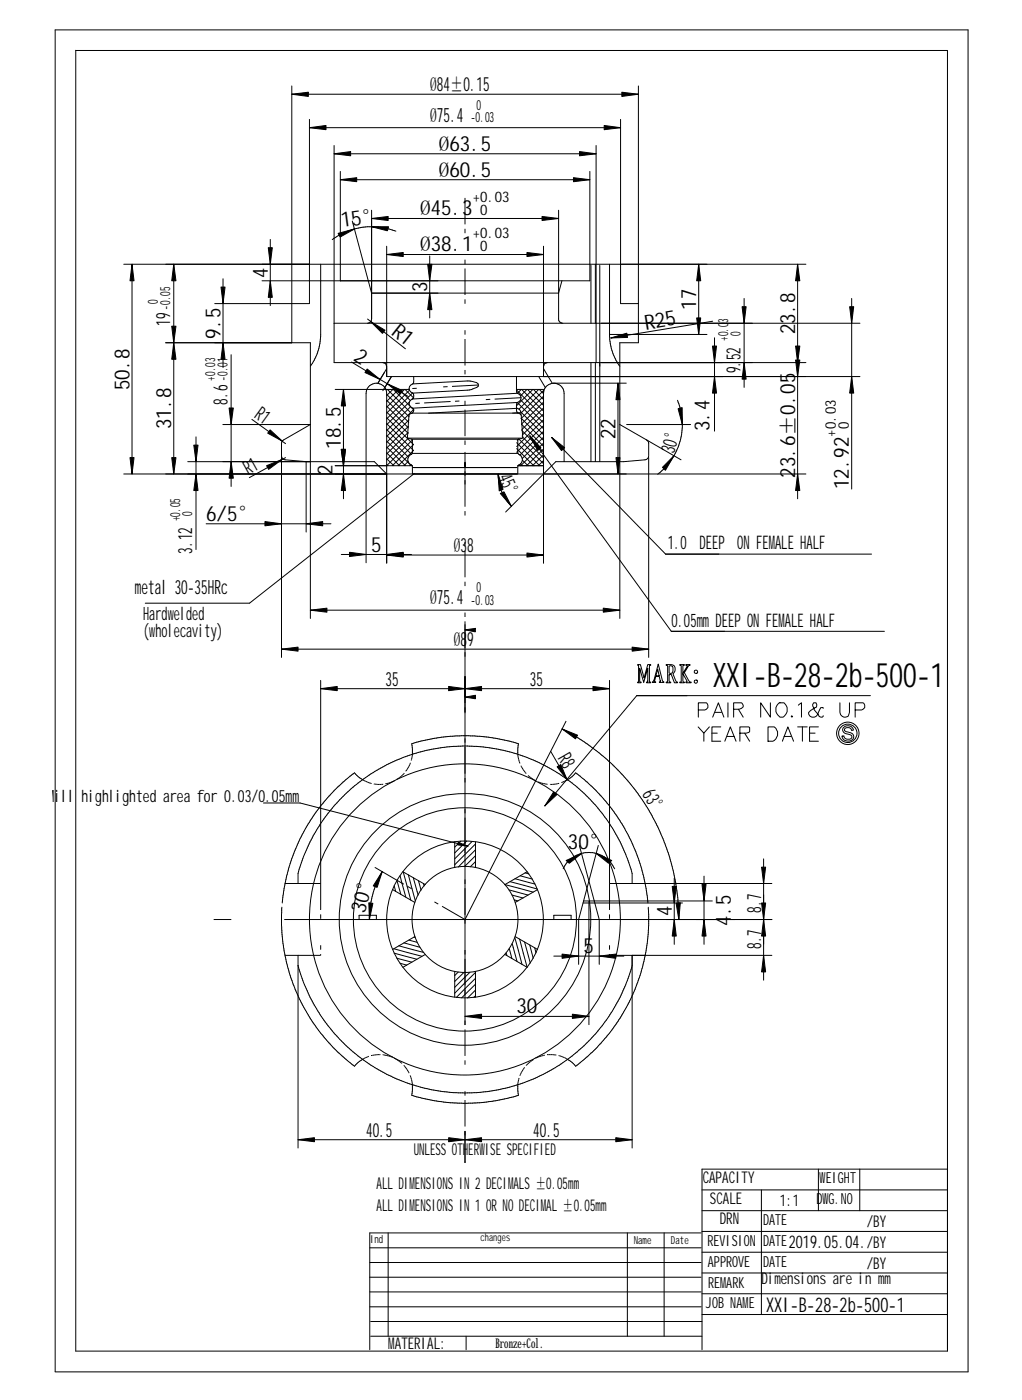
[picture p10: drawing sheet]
<svg xmlns="http://www.w3.org/2000/svg" width="235mm" height="322mm" viewBox="0 0 235 322" stroke-linecap="round" stroke-linejoin="round" font-family="sans-serif">
<g fill="none" stroke="#000" stroke-width=".23">
<path d="M12.7 6.9h210.2v309.1l-210.2-.1zM17.4 11.6v299.6h200.7v-299.6h-200.7M67.2 19.8v59.1M147 19.8v59.1h-4.3v63.5M67.2 21.7h79.8M71.2 27.5v42.4h-21.8M71.2 29.4h71.7M76.9 33.5v50h108.6M76.9 35.4h60.3M78.4 39.5v25.2M135.8 39.5v25.2h-75.5M137.2 33.5v50"/>
<path d="M142.9 27.5v42.4h4.1M62.2 55.1v15.3M78.4 41.4h57.4M81.1 50.9l4.5 16.6h43l.8-2.8M85.6 48.4v25.1a.94 .94 0 0 1-1 1M85.6 50.3h43M89 56.7v30h109M89 58.6h36.1M91.1 53.2l-1.6-.5-2.4-.4-3.7 .1-3.3 .8-2.2 1.1-1.4 .9M98.9 59v14.2M125.1 56.7v30M128.6 48.4v25.1a.94 .94 0 0 0 .9 1"/>
<path d="M28.5 60.9h157M30.4 60.9v48.3M38.1 78.9h33.4v63.5M40 60.9v48.3M51.4 64.2v20.5M73.8 60.9v16.9a12 12 0 0 1-2.3 6.6M76.9 74.5h121.1M84.6 73.5l8.7 6.8M136.1 61.1v13.4M137.1 60.9v13.6M138.1 61.1v45.2M140.3 60.9v16.6a12.9 12.9 0 0 0 2.4 6.9"/>
<path d="M140.3 77h22.5M160.9 60.9v16.1M164.1 74l-23.5 3.8M164.5 77.8v21.5M171.3 68.7v20.5M183.6 60.9v54M196.1 68.7v43.9M51.3 97.8h20.2l-6.2 3.5-.4 .5-.1 .4v49.2M53.2 81.7v30.3M58 96.6l7.7 5.6M77.2 89.7h17M79.1 89.7v25.2"/>
<path d="M80.9 83.4l13.1 7.9M88.1 83.5a.87 .87 0 0 1 .9 .9M88.6 89.3l1.5-2.6-2 3.3M89 96.2l6.2 6.2-4.9 4.9M89 94.9l5 4.9M89 93.5l5 5M89 92.2l5.1 5.1M89 90.8l5.2 5.2M89 97.6l6.2 6.1-3.5 3.6M89 98.9l5.8 5.8M89 84.9l-2 3.4M89.1 89.7l-.1 .1"/>
<path d="M89.2 89.7l5.5 5.5M90.5 89.7l-1.5 1.4M90.6 89.7l3.8 3.8M91.8 89.7l-2.8 2.7M91.9 89.7l2.5 2.5M93.1 89.7l-4.1 4.1M93.3 89.7l1.9 1.9-.3 .3M94 99.6l-5 4.9M94.1 98.2l-5.1 5M94.1 96.7l-5.1 5.2M94.3 89.9l.2 .3a1.01 1.01 0 0 1 .8 1 1.01 1.01 0 0 1-.8 1 .98 .98 0 0 0 0 1.5M94.3 92.6l-5.3 5.2"/>
<path d="M94.3 89.9l-5.3 5.3M94.5 93.7a.81 .81 0 0 1 .8 .8 .81 .81 0 0 1-.8 .8l-.4 .4-.3 5 .2 .3 .9 .2v3.2M94.5 93.7l-5.5 5.5M94.7 93.8l.5 .6M94.9 95.2h24.4M95 88.4l13-.7 1.7 .4 .5 .6-.1 .3-.3 .2-1.7 .6-13.1 .7M95 90.5l-6 6M95.2 86.7v1.6a1.3 1.3 0 0 0-.9 1.6M95.2 94.3l-6.2 6.2M118.9 89.7h6.2v40M118.9 86.7l.1 3.8a1.21 1.21 0 0 1 1 1.1 1.21 1.21 0 0 1-1 1.2 2.34 2.34 0 0 0 .2 2.3l.7 .3 .1 .3 .4 5-.3 .3-.8 .2v3.2M118.9 93.8l.2 .3"/>
<path d="M118.9 89.8l6.2 6.2M119.1 92.7l6 6M119.2 92.7l-24.2 1.3M119.8 92.1l5.3 5.3M119.9 94.9l5.2 5.2M120 95.1a1.09 1.09 0 0 0-1.1-1l-20.2 1.1M120 96.3l5.1 5.1M120 95.1l-.1 .3M120 89.7l-.9 .9-24.1 1.3M120.1 89.7l5 5M120.1 99.1l5 5M121.3 89.7l-1.5 1.5"/>
<path d="M121.5 89.7l3.6 3.7M122.7 89.7l-3.8 3.8M122.8 89.7l2.3 2.3M124 89.7l-4.5 4.5M124 86.7l1.6 2.6M124.2 89.7l.9 1M125.1 92.6l-5 5.1 5 5.1M125.1 89.9l-5.1 5.2M125.1 91.3l-5.1 5.1M125.1 94l-5 5M125.1 95.3l-4.9 4.9M125.1 96.7l-6.1 6.2"/>
<path d="M125.1 98l-6.1 6.2M125.1 99.3l-5.4 5.5M125.1 84.9l2.1 3.4M125.1 90.6a2.37 2.37 0 0 1 2.4-2.3 2.37 2.37 0 0 1 2.4 2.3v15.7M126.1 83.5a.87 .87 0 0 0-1 .9M127.4 88.3h16.8M136.1 83.5v22.8M137.1 83.5v22.8M142.3 88.3v20.9M142.7 97.8l14.1 8.1M144.3 97.8h14.7M156 92.2l.4 1.2a14.6 14.6 0 0 1 .4 7.5l-1.1 3.1a15.1 15.1 0 0 1-4.3 5.2"/>
<path d="M28.5 109.2h157M43.2 106.3h43l2.8 2.9M45.1 100.6v26M64.8 105a.95 .95 0 0 0 .9 .9l4.8 .4v16.2M65.7 105.4l-8.3 4.6M77.2 107.3h17.7M89 100.3l5.1 5M89 101.6l5.7 5.7M89 102.9l4.3 4.4M89 104.3l3 3M89 105.6l1.7 1.7M89 107l.3 .3"/>
<path d="M94 106.3l-1 1M94 100.9l-5 5M94.1 100.9h26M94.7 107l-.3 .3M94.9 107.3l.1 1.9M94.9 101.2h24.4l-.2 .2M94.9 104.4h24.4M94.9 104.4l-.2 .2a1.39 1.39 0 0 0-.8 1.4 1.39 1.39 0 0 0 1 1.3M95 101.3l-6 6M95.2 107.7h23.8h-23.8M95.4 109l-38 29.9h-24M107.1 106.5v1v-1"/>
<path d="M107.1 104.2v7.3M114.7 109.2a10.6 10.6 0 0 0 3 7.4M119 102l5.2 5.3M119 103.3l3.9 4M119.3 107.3l-.1 1.9M119.3 107.3h5.8M119.3 104.4l.1 .2a1.33 1.33 0 0 1 .9 1M119.4 101.1l5.7 5.7M119.8 106.8l.4 .5M120.2 100.6l4.9 4.9M120.2 105.9l1.4 1.4M120.3 105.6a1.62 1.62 0 0 1-1 1.7"/>
<path d="M122 100.4l32.6 45h49M125.1 100.7l-4.9 4.9M125.1 102.1l-5.2 5.2M125.1 103.4l-3.9 3.9M125.1 104.8l-2.5 2.5M125.1 106.1l-1.1 1.2M127 100.7l26.2 26.9h47.5M148.9 101.3l.4 .5 .1 3.1M149.4 105a.95 .95 0 0 1-.9 .9l-4.9 .4h-15.6l-11.6 11.6M149.4 105.4v46M47.5 120.6h28.7M78.6 127.7h16.1"/>
<path d="M84.3 129.6v-39a2.37 2.37 0 0 1 2.4-2.3 2.37 2.37 0 0 1 2.3 2.3v39.1M89 127.8h36.1M64.8 149.5h84.6M71.5 140.5h71.2M73.8 158.6h66.5M73.8 156.7v46.8M107.1 143.9v92.1M140.3 156.7v46.8M146.8 153.1h.6l.9 3.1 .8-3.1h.7l-.3 .3v3.6l.3 .1v.2h-1v-.2l.3-.1v-3.1l-.9 3.3-.9-3.3v3.1l.3 .1v.2h-.8l.2-.3v-3.7l-.2-.1zM151.4 154.1l.4 1.5h-.8zM151.6 152.9l.9 3.8 .4 .3v.2h-1.1a.82 .82 0 0 0 0-1.2v-.2h-.8l-.3 1 .3 .4h-.8l.4-.7zM153.4 153.1a2.25 2.25 0 0 1 1.8 .3 1.32 1.32 0 0 1-.3 1.8l.8 1.8 .3 .1v.2h-.7l-.7-2-.5 .1v1.4l.3 .5h-1l.3-.4v-3.5z"/>
<path d="M154.1 153.4a.54 .54 0 0 1 .8 .4l-.1 1.1-.3 .2h-.4zM156.5 153.1h1.1v.1l-.4 .2v1.7l1-1.7-.3-.2v-.1h1l-1.3 1.8 1.1 2.1 .4 .1v.2h-1.2l.3-.5-1-1.6v1.6l.4 .5h-1.1v-.2l.3-.1v-3.6l-.3-.2zM83.5 179.6l-1-.7-.9-.9a41.6 41.6 0 0 0-7.8 7.6l-2.8 4.2-2.5 4.8a43.4 43.4 0 0 0-3.5 13.4M95 173.7l-.2-2.4a43.9 43.9 0 0 1 11.5-1.9h1.6a43.9 43.9 0 0 1 11.5 1.9l-.2 2.4M126.8 173l3.8 6.6M129.4 167.9l4.8 2.7 4.7 3.6 4.6 4.4 3.7 4.6a49.8 49.8 0 0 1 7.8 17.2l.3 1.7a51.9 51.9 0 0 1 1 9.7M130.7 179.6l1-.7 .8-.9a44.6 44.6 0 0 1 7.8 7.6l1.3 1.7a42.1 42.1 0 0 1 7.6 20.7M160.7 167.4l1.4 1.5 1.2-1.5M160.8 163.5h1.5a.96 .96 0 0 0 .5-1.5l-.2-.1h-1.8v3.3M162.1 168.9v1.8M163.9 168.9h1.2M164.1 165.2l1.3-3.3 1.3 3.3"/>
<path d="M164.7 164.1h1.4M165.9 167.4h-2v3.3h2M166.9 170.7l1.2-3.3 1.4 3.3M167.4 169.6h1.7M167.6 161.9v3.3M168.9 163.4h1.3a1 1 0 0 0 .9-1l-.4-.5h-1.8v3.3M170 163.4l1.1 1.8M170.3 168.9h1.5l.6-.2 .2-.2v-.9l-.2-.2h-2.1v3.3M171.4 168.9l1.2 1.8M176.8 167.4h1.1a1.26 1.26 0 0 1 1.1 1.1 2.19 2.19 0 0 1-1.1 2.2h-1.1zM177.4 161.9v3.3l-2.3-3.3v3.3M179.4 161.9h1.1a2 2 0 0 1-.2 3.3 1.49 1.49 0 0 1-1.7-1.3 2.04 2.04 0 0 1 .8-2z"/>
<path d="M180.1 170.7l1.3-3.3 1.3 3.3M180.5 169.6h1.7M182.3 164.8l-.1 .2 .1 .2 .2-.2M183.6 167.4h2.2M183.8 162.4l.7-.5v3.3M184.7 167.4v3.3M186.4 168.9h1.3M188.4 167.4h-2v3.3h2M189.5 163.1v-.1h-.5l-.6 1.1a1.12 1.12 0 0 1-1.1 1.1 1.12 1.12 0 0 1-1.1-1.1l1.5-1.1h.2l.1-.4-.1-.7h-.6l-.2 .3a4.1 4.1 0 0 0 1.9 3h.3l.2-.4M193.4 161.9v2.2a1.1 1.1 0 0 0 1.1 1.1 1.1 1.1 0 0 0 1.1-1.1v-2.2M194.1 167.6a1.33 1.33 0 0 1 1.4-.4 1.33 1.33 0 0 1 1 1h-.5a.82 .82 0 0 0-.8-.6 .82 .82 0 0 0-.8 .7l.2 .1a1.99 1.99 0 0 1 2 1.1 1.34 1.34 0 0 1-1.4 1.2 1.34 1.34 0 0 1-1.3-1.2h.4l.1 .2a1.08 1.08 0 0 0 1.6 .3 .71 .71 0 0 0-.1-.8 .71 .71 0 0 0-.7-.1 1.02 1.02 0 0 1-1.1-1.5zM196.9 163.5h1.5a.96 .96 0 0 0 .5-1.5l-.2-.1h-1.8v3.3"/>
<path d="M200.4 160.2h-53.8l-21.2 25.4M60.7 184.9h8.4l38.6 10M86.4 199.8l5 3M104.7 193.9v5.9M106.1 193.7l-1.4 1.4M107.4 193.7l-2.7 2.8M108.7 193.8l-4 4M109.5 193.9v5.9M109.5 194.4l-4.8 4.8M109.5 195.7l-4 4M109.5 197.1l-2.5 2.4M109.5 198.4l-1.2 1.2"/>
<path d="M109.5 199.8h-.1M133.4 194.7l4.6 17.1v10.3M137.8 194.7l-3.4 12.8M175.8 197.8v27.9M64.9 208.9l-.1 4.2 .4 4.6a43.4 43.4 0 0 0 2.7 10.1l1.8 3.8 2.4 4 1.7 2.3 2.8 3.2 2.1 2 2.9 2.5 .9-.9 1-.7M65.6 203.5h3a10.4 10.4 0 0 1 1-5.3 39.4 39.4 0 0 1 8.6-14l3.5-3.2 3.7-2.8a39 39 0 0 1 14.5-5.7l2-.3a39.5 39.5 0 0 1 10.4 0 38 38 0 0 1 8.1 1.9l4.7 2 3.6 2.1 2.6 1.8a39.1 39.1 0 0 1 5.7 5.3 39.7 39.7 0 0 1 8.5 15.9v2.3h32.2M82.7 211.8v-1h4v1M88 200.7a21.8 21.8 0 0 0-3 11.1M90.4 204.9l5.1 2.9M90.7 218.5l6.5 1.7M90.8 204l.3 1.3M90.8 219.5l5.2 1.4"/>
<path d="M91.4 202.8l.9 3.2M91.8 217.8l5.7 1.6M92.1 201.7l1.3 4.9M92.8 200.8l5.1 2.9M92.8 200.8l1.8 6.5M93 217.2l3.7 1M94 201.5l1.6 6M94.1 216.5l2 .5M95.2 202.2l1.1 3.9M95.3 215.8l.3 .1M95.5 215.7l-5.1 3M96.4 202.8l.5 2.2"/>
<path d="M97.5 203.5l.2 .5M97.9 219.8l-5.1 3M116.5 219.5l.2 .6M117.2 205l4.4 1.1M117.3 218.5l.6 2.3M117.4 203.1l6.3 1.7M117.9 206.1l2.5 .7M117.9 217.4l1.1 4M118.4 207.2l.9 .3M118.5 216l1.7 6.1M118.6 202.4l4.6 1.2M118.6 215.7l5.2 3"/>
<path d="M119.6 216.3l1.8 6.5-5.2-3M119.8 201.7l2.8 .8M120.8 216.9l1.3 4.9M120.9 201l.9 .3M121.4 200.8l-5.2 2.9 6.6 1.8M122 217.6l.8 3.1M123.1 218.3l.3 1.1M123.8 204.9l-5.2 2.9M127.5 211.8v-1h4v1M129.7 200.1a6.5 6.5 0 0 1 5.9-3.8 6.5 6.5 0 0 1 5.9 3.8M134.2 208h22.9M134.4 207.5h29.6"/>
<path d="M134.4 207.5l-1.2 4.3v10.3M135.6 211.8v24.2M149.3 208.9l.1 4.2-.4 4.2a45 45 0 0 1-2.8 10.5l-1.2 2.7a44 44 0 0 1-7.4 10.6l-2.1 2-3 2.5-.8-.9-1-.7M153.3 211.8h24.4M155.2 202.3v15.2M162.1 201.8v15.7M65.6 220h3v44.4M68.6 222.4a41 41 0 0 0 5.1 11.3l2.2 2.9a35.1 35.1 0 0 0 5.4 5.7l4.1 3a40.5 40.5 0 0 0 14.5 5.8 39.9 39.9 0 0 0 19-1.2l4.8-1.8a43.4 43.4 0 0 0 7.2-4.2l2-1.6 3-2.9a40.3 40.3 0 0 0 9.6-17M91.4 220.7l3.4 .9M92.1 221.9l1.5 .4M104.7 223.8v5.9M105.5 223.9l-.8 .8"/>
<path d="M106.8 224l-2.1 2M107.1 234.1h28.5M108.2 224l-3.5 3.4M109.5 223.8v5.9M109.5 224l-4.8 4.8M109.5 225.3l-4.4 4.4M109.5 226.7l-3.2 3.1M109.5 228l-1.8 1.9M109.5 229.3l-.4 .4M127.5 220.2h16.1M177.7 220h-32.2v44.4M95 249.8l-.2 2.5a41.5 41.5 0 0 0 24.6 0l-.2-2.5"/>
<path d="M68.6 262.5h76.9M107.1 260.6v7.1M161.6 274.1h56.5M161.6 278.8h56.5M175.3 274.1v28.7M188.4 269.3v9.5M198 269.3v9.5M218.1 269.3h-56.5v41.5M85.1 297.5h76.3M85.1 294.2h76.3M85.1 290.8h76.3M85.1 287.4h76.3"/>
<path d="M89.4 284v23.7M144.4 284v23.7M152.9 284v23.7M161.4 284h-76.3v26.8M161.6 283.6h56.5M161.6 288.4h56.5M161.6 293.2h56.5M161.6 298h56.5M85.1 301h76.3M85.3 307.7h76.3M85.3 304.4h76.3M107.3 307.7v3.1"/>
<path d="M161.6 302.8h56.5"/>
<circle cx="160.2" cy="154.7" r=".4"/>
<circle cx="160.2" cy="157" r=".37"/>
<circle cx="195.2" cy="168.9" r="2.12"/>
<circle cx="195.2" cy="168.9" r="2.58"/>
<circle cx="107" cy="211.8" r="35.8"/>
<circle cx="107" cy="211.8" r="25.7"/>
<circle cx="107" cy="211.8" r="18.1"/>
<circle cx="107" cy="211.8" r="12.2"/>
<circle cx="107" cy="211.8" r="29"/>
</g>
<g fill="#000" stroke="#000" stroke-width=".23">
<path d="M67.2 21.7l3.8-.5v1z" fill-rule="evenodd"/>
<path d="M71.2 29.4l3.9-.5v1z" fill-rule="evenodd"/>
<path d="M76.9 35.4l3.8-.5v1z" fill-rule="evenodd"/>
<path d="M133.4 34.9l3.8 .5-3.8 .5z" fill-rule="evenodd"/>
<path d="M139.1 28.9l3.8 .5-3.8 .5z" fill-rule="evenodd"/>
<path d="M143.2 21.2l3.8 .5-3.8 .5z" fill-rule="evenodd"/>
<path d="M61.8 57.1h.9l-.5 3.8z" fill-rule="evenodd"/>
<path d="M77.9 53.7l3.7-1-3.3 1.9z" fill-rule="evenodd"/>
<path d="M78.4 41.4l3.7-.5v1z" fill-rule="evenodd"/>
<path d="M85.6 50.3l3.8-.4v.9z" fill-rule="evenodd"/>
<path d="M85.6 52.2h3.9l-.3 1z" fill-rule="evenodd"/>
<path d="M89 58.6l3.8-.4v.9z" fill-rule="evenodd"/>
<path d="M121.3 58.2l3.8 .4-3.8 .5z" fill-rule="evenodd"/>
<path d="M124.8 49.9l3.8 .4-3.8 .5z" fill-rule="evenodd"/>
<path d="M132 40.9l3.8 .5-3.8 .5z" fill-rule="evenodd"/>
<path d="M30.4 60.9l.5 3.8h-1z" fill-rule="evenodd"/>
<path d="M40 60.9l.5 3.8h-1z" fill-rule="evenodd"/>
<path d="M39.5 75.1h1l-.5 3.8z" fill-rule="evenodd"/>
<path d="M50.9 66.1h.9l-.4 3.8z" fill-rule="evenodd"/>
<path d="M62.2 64.7l.5 3.8h-.9z" fill-rule="evenodd"/>
<path d="M85.3 74.1l3.3 2-.5 .7z" fill-rule="evenodd"/>
<path d="M98.5 60.9h.9l-.5 3.8z" fill-rule="evenodd"/>
<path d="M98.9 67.5l.5 3.8h-.9z" fill-rule="evenodd"/>
<path d="M140.6 77.8l3.7-1.1 .2 1z" fill-rule="evenodd"/>
<path d="M160.9 60.9l.4 3.8h-.9z" fill-rule="evenodd"/>
<path d="M160.4 73.2h.9l-.4 3.8z" fill-rule="evenodd"/>
<path d="M164 79.7h1l-.5 3.8z" fill-rule="evenodd"/>
<path d="M170.9 70.6h.9l-.5 3.9z" fill-rule="evenodd"/>
<path d="M183.2 79.7h.9l-.5 3.8z" fill-rule="evenodd"/>
<path d="M183.6 60.9l.5 3.8h-.9z" fill-rule="evenodd"/>
<path d="M195.6 70.6h1l-.5 3.9z" fill-rule="evenodd"/>
<path d="M40 78.9l.5 3.8h-1z" fill-rule="evenodd"/>
<path d="M51.4 78.9l.4 3.8h-.9z" fill-rule="evenodd"/>
<path d="M52.7 94h1l-.5 3.8z" fill-rule="evenodd"/>
<path d="M62.2 99l2.8 2.6-3.4-1.8z" fill-rule="evenodd"/>
<path d="M79.1 89.7l.4 3.8h-.9z" fill-rule="evenodd"/>
<path d="M84.5 85l3 2.4-3.5-1.6z" fill-rule="evenodd"/>
<path d="M89.2 88.4l3.4 1.5-.4 .8z" fill-rule="evenodd"/>
<path d="M142.3 88.3l.4 3.8h-.9z" fill-rule="evenodd"/>
<path d="M156.1 94.1l1-.2v3.9z" fill-rule="evenodd"/>
<path d="M164.5 86.7l.5 3.8h-1z" fill-rule="evenodd"/>
<path d="M171.3 83.5l.5 3.8h-.9z" fill-rule="evenodd"/>
<path d="M183.2 82.9h.9l-.5 3.8z" fill-rule="evenodd"/>
<path d="M196.1 86.7l.5 3.8h-1z" fill-rule="evenodd"/>
<path d="M29.9 105.4h1l-.5 3.8z" fill-rule="evenodd"/>
<path d="M39.5 105.4h1l-.5 3.8z" fill-rule="evenodd"/>
<path d="M44.6 102.5h1l-.5 3.8z" fill-rule="evenodd"/>
<path d="M45.1 109.2l.5 3.8h-1z" fill-rule="evenodd"/>
<path d="M53.2 106.3l.5 3.8h-1z" fill-rule="evenodd"/>
<path d="M61.4 107.3l3.5-1.5-3.1 2.3z" fill-rule="evenodd"/>
<path d="M78.6 103.5h.9l-.4 3.8z" fill-rule="evenodd"/>
<path d="M79.1 109.2l.4 3.8h-.9z" fill-rule="evenodd"/>
<path d="M78.6 103.5h.9l-.4 3.8z" fill-rule="evenodd"/>
<path d="M114.7 109.2l1.1 3.5-.9 .4z" fill-rule="evenodd"/>
<path d="M115.2 113.7l.8-.4 1.7 3.3z" fill-rule="evenodd"/>
<path d="M122 100.4l2.5 2.8-.7 .5z" fill-rule="evenodd"/>
<path d="M127 100.7l3 2.4-.7 .7z" fill-rule="evenodd"/>
<path d="M141.8 105.4h.9l-.4 3.8z" fill-rule="evenodd"/>
<path d="M155.2 105l-2 3.3-.7-.7z" fill-rule="evenodd"/>
<path d="M183.6 109.2l.5 3.8h-.9z" fill-rule="evenodd"/>
<path d="M61 120.1l3.8 .5-3.8 .5z" fill-rule="evenodd"/>
<path d="M70.5 120.6l3.8-.5v1z" fill-rule="evenodd"/>
<path d="M80.5 127.2l3.8 .5-3.8 .5z" fill-rule="evenodd"/>
<path d="M89 127.8l3.8-.4v.9z" fill-rule="evenodd"/>
<path d="M89 127.7l3.8-.5v1z" fill-rule="evenodd"/>
<path d="M121.3 127.4l3.8 .4-3.8 .5z" fill-rule="evenodd"/>
<path d="M64.8 149.5l3.8-.5v1z" fill-rule="evenodd"/>
<path d="M71.5 140.5l3.8-.4v.9z" fill-rule="evenodd"/>
<path d="M73.8 158.6l3.8-.5v1z" fill-rule="evenodd"/>
<path d="M103.3 158.1l3.8 .5-3.8 .5z" fill-rule="evenodd"/>
<path d="M107.1 145.1l2.4-.4-.1 .8z" fill-rule="evenodd"/>
<path d="M107.1 158.6l3.8-.5v1z" fill-rule="evenodd"/>
<path d="M136.5 158.1l3.8 .5-3.8 .5z" fill-rule="evenodd"/>
<path d="M138.9 140.1l3.8 .4-3.8 .5z" fill-rule="evenodd"/>
<path d="M145.5 149l3.9 .5-3.9 .5z" fill-rule="evenodd"/>
<path d="M107.1 160.6l2.4-.5v.8z" fill-rule="evenodd"/>
<path d="M128.3 176.6l.8-.5 1.5 3.5z" fill-rule="evenodd"/>
<path d="M129.4 167.9l3.6 1.4-.5 .9z" fill-rule="evenodd"/>
<path d="M105.5 194l2.2 .9-2.3-.3z" fill-rule="evenodd"/>
<path d="M127.5 182.4l.7 .6-2.8 2.6z" fill-rule="evenodd"/>
<path d="M130.3 198.2l3.6-1.6-2.8 2.2z" fill-rule="evenodd"/>
<path d="M137.3 196.6l3.5 1.6-.7 .6z" fill-rule="evenodd"/>
<path d="M175.3 199.7h1l-.5 3.8z" fill-rule="evenodd"/>
<path d="M84.9 207.9l1 .2-.9 3.7z" fill-rule="evenodd"/>
<path d="M88 200.7l-1.2 3.7-.9-.4z" fill-rule="evenodd"/>
<path d="M155.2 211.8l.5 3.8h-.9z" fill-rule="evenodd"/>
<path d="M154.8 204.2h.9l-.5 3.8z" fill-rule="evenodd"/>
<path d="M155.7 208l.9-.1-.3 3.9z" fill-rule="evenodd"/>
<path d="M161.6 203.7h1l-.5 3.8z" fill-rule="evenodd"/>
<path d="M162.1 211.8l.5 3.8h-1z" fill-rule="evenodd"/>
<path d="M175.8 211.8l.5 3.8h-1z" fill-rule="evenodd"/>
<path d="M175.3 208h1l-.5 3.8z" fill-rule="evenodd"/>
<path d="M107.1 234.1l3.8-.5v1z" fill-rule="evenodd"/>
<path d="M129.4 219.7l3.8 .5-3.8 .5z" fill-rule="evenodd"/>
<path d="M131.8 233.6l3.8 .5-3.8 .5z" fill-rule="evenodd"/>
<path d="M138 220.2l3.8-.5v1z" fill-rule="evenodd"/>
<path d="M175.8 220l.5 3.8h-1z" fill-rule="evenodd"/>
<path d="M68.6 262.5l3.8-.5v1z" fill-rule="evenodd"/>
<path d="M103.3 262l3.8 .5-3.8 .5z" fill-rule="evenodd"/>
<path d="M107.1 262.5l3.8-.5v1z" fill-rule="evenodd"/>
<path d="M141.8 262l3.7 .5-3.7 .5z" fill-rule="evenodd"/>
</g>
<path d="M107.1 211.8l23.2-45.7M169.1 211.8h-121.9" fill="none" stroke="#000" stroke-width=".23" stroke-dasharray="103.6 12.2 4.1 12.2" stroke-linecap="butt"/>
<g fill="none" stroke="#000" stroke-width=".23" stroke-dasharray="6.1 1 1" stroke-linecap="butt">
<path d="M107.1 45.6v110.2M110.2 88.7l-16 .8M119.9 95l-1.9 .2M120 91.6l-25.8 1.4M107.1 155.8v111.9M83.5 179.6l.3 .2M83.8 179.8l.4 .1M84.2 179.9l.4 .2M90.6 179.9l.3-.1M91.4 179.5l.3-.2M91.7 179.3l.3-.2M92 179.1l.4-.3"/>
<path d="M92.4 178.8l.3-.3M92.7 178.5l.3-.3M93 178.2l.1-.2M93.4 177.6h.1M93.5 177.6l.2-.4M93.7 177.2l.2-.3M93.9 176.9l.2-.4M94.1 176.5l.2-.4M94.3 176.1l.2-.3M94.5 175.8v-.1M94.7 175.2v-.3M94.7 174.9l.1-.3"/>
<path d="M94.8 174.6l.1-.5M94.9 174.1l.1-.4M119.2 173.7l.1 .4M119.3 174.1v.5M119.3 174.6l.1 .3M119.4 174.9l.1 .5M119.5 175.4l.2 .4M119.9 176.3l.1 .2M120 176.5l.2 .4M120.2 176.9l.2 .3M120.4 177.2l.3 .4M120.7 177.6l.2 .3"/>
<path d="M120.9 177.9l.3 .3M121.6 178.6l.2 .2M121.8 178.8l.3 .3M122.1 179.1l.4 .2M122.5 179.3l.3 .2M122.8 179.5l.3 .2M123.1 179.7l.3 .1M130 179.9l.3-.1M130.3 179.8l.4-.2M84.6 180.1l.4 .2M85 180.3l.4 .1M85.4 180.4l.2 .1"/>
<path d="M86.1 180.5l.1 .1M86.2 180.6h.4M86.6 180.6l.4 .1M87 180.7h.4M87.4 180.7h.4M87.8 180.7l.4-.1M88.7 180.5h.4M89.1 180.5l.4-.1M89.5 180.4l.4-.2M89.9 180.2l.4-.1M90.3 180.1l.3-.2M123.9 180.1l.4 .1"/>
<path d="M124.3 180.2l.4 .2M124.7 180.4l.4 .1M125.1 180.5h.4M125.5 180.5l.4 .1M125.9 180.6h.2M126.6 180.7h.1M126.7 180.7h.5M127.2 180.7l.4-.1M127.6 180.6h.4M128 180.6l.4-.1M128.4 180.5l.3-.1M129.2 180.2l.4-.1"/>
<path d="M129.6 180.1l.4-.2M73.8 203.5h-5.2M73.8 203.5v16.5M107.1 211.8l-15.7-9M135.6 207.5v4.3M140.3 203.5v16.5M73.8 220h-5.2M83.8 243.8l-.3 .2M84.2 243.6l-.4 .2M84.6 243.4l-.4 .2M84.9 243.3l-.3 .1M85.8 243.1h-.4"/>
<path d="M86.2 243l-.4 .1M86.6 242.9l-.4 .1M87 242.9h-.4M87.4 242.9h-.4M87.6 242.9h-.2M88.3 242.9h-.2M88.6 243l-.3-.1M89.1 243.1l-.5-.1M89.5 243.2l-.4-.1M89.9 243.3l-.4-.1M90.3 243.4l-.4-.1M91 243.8l-.3-.1"/>
<path d="M91.4 244l-.4-.2M91.7 244.2l-.3-.2M92 244.5l-.3-.3M92.4 244.8l-.4-.3M92.5 244.9l-.1-.1M93.2 245.6l-.2-.3M93.5 246l-.3-.4M93.7 246.3l-.2-.3M93.9 246.7l-.2-.4M94.1 247l-.2-.3M94.2 247.2l-.1-.2M94.5 247.8l-.1-.1"/>
<path d="M94.6 248.2l-.1-.4M94.7 248.6l-.1-.4M94.8 249l-.1-.4M94.9 249.4l-.1-.4M95 249.8l-.1-.4M119.3 249.4l-.1 .4M119.3 249v.4M119.4 248.6l-.1 .4M119.5 248.3l-.1 .3M119.8 247.4l-.1 .4M120 247l-.2 .4M120.2 246.7l-.2 .3"/>
<path d="M120.4 246.3l-.2 .4M120.7 246l-.3 .3M120.8 245.8l-.1 .2M121.2 245.3l-.1 .1M121.5 245.1l-.3 .2M121.8 244.8l-.3 .3M122.1 244.5l-.3 .3M122.5 244.2l-.4 .3M122.8 244l-.3 .2M122.9 244h-.1M123.5 243.6l-.2 .1M123.9 243.4l-.4 .2"/>
<path d="M124.3 243.3l-.4 .1M124.7 243.2l-.4 .1M125.1 243.1l-.4 .1M125.4 243l-.3 .1M126.3 242.9h-.4M126.7 242.9h-.4M127.2 242.9h-.5M127.6 242.9h-.4M128 243l-.4-.1M128.1 243h-.1M128.8 243.1h-.2M129.2 243.3l-.4-.2"/>
<path d="M129.6 243.4l-.4-.1M130 243.6l-.4-.2M130.3 243.8l-.3-.2M130.7 244l-.4-.2"/>
</g>
<path d="M140.3 203.5h5.2M140.3 220h5.2" fill="none" stroke="#000" stroke-width=".23" stroke-dasharray="51.8 12.2" stroke-linecap="butt"/>
<text font-size="7.8" x="164.1" y="158.2">XXI-B-28-2b-500-1</text>
<g font-size="4.8">
<text x="101" y="34.7">Ø63.5</text>
<text x="101" y="40.7">Ø60.5</text>
<text x="78.7" y="52.4" transform="rotate(-7 78.7 52.4)">15°</text>
<text x="96.8" y="49.6">Ø45.3</text>
<text x="96.8" y="57.9">Ø38.1</text>
<text x="61.6" y="64" transform="rotate(-90 61.6 64)">4</text>
<text x="98.3" y="67.3" transform="rotate(-90 98.3 67.3)">3</text>
<text x="160.3" y="71.4" transform="rotate(-90 160.3 71.4)">17</text>
<text x="89.9" y="76.9" transform="rotate(38 89.9 76.9)">R1</text>
<text x="148.7" y="75.9" transform="rotate(-9 148.7 75.9)">R25</text>
<text x="183" y="77" transform="rotate(-90 183 77)">23.8</text>
<text x="50.8" y="78" transform="rotate(-90 50.8 78)">9.5</text>
<text x="81.2" y="82.8" transform="rotate(31 81.2 82.8)">2</text>
<text x="29.8" y="89.9" transform="rotate(-90 29.8 89.9)">50.8</text>
<text x="39.4" y="98.9" transform="rotate(-90 39.4 98.9)">31.8</text>
<text x="141.7" y="101.1" transform="rotate(-90 141.7 101.1)">22</text>
<text x="163.3" y="99.3" transform="rotate(-90 163.3 99.3)">3.4</text>
<text x="78.4" y="103.3" transform="rotate(-90 78.4 103.3)">18.5</text>
<text x="76.6" y="109.4" transform="rotate(-90 76.6 109.4)">2</text>
<text x="183" y="110" transform="rotate(-90 183 110)">23.6±0.05</text>
<text x="195.5" y="112.6" transform="rotate(-90 195.5 112.6)">12.92</text>
<text x="47.5" y="120">6/5°</text>
<text x="85.5" y="127">5</text>
<text x="130.8" y="195.7">30°</text>
<text x="84" y="210.6" transform="rotate(-75 84 210.6)">30°</text>
<text x="154.6" y="211.1" transform="rotate(-90 154.6 211.1)">4</text>
<text x="168.2" y="213.3" transform="rotate(-90 168.2 213.3)">4</text>
<text x="168.2" y="210.8" transform="rotate(-90 168.2 210.8)">.5</text>
<text x="134.4" y="219.5">5</text>
<text x="118.9" y="233.4">30</text>
</g>
<text font-size="4.7" x="176.4" y="302.2">XXI-B-28-2b-500-1</text>
<g font-size="4.6">
<text x="99.1" y="28.1">Ø75.4</text>
<text x="99.1" y="139.2">Ø75.4</text>
</g>
<g font-size="4.5">
<text x="99.1" y="21">Ø84±0.15</text>
<text x="39.2" y="75.1" transform="rotate(-90 39.2 75.1)">19</text>
<text x="170.5" y="83" transform="rotate(-90 170.5 83)">52</text>
<text x="170.5" y="86" transform="rotate(-90 170.5 86)">9.</text>
<text x="52.4" y="93.2" transform="rotate(-90 52.4 93.2)">8.6</text>
<text x="58.3" y="96.1" transform="rotate(36 58.3 96.1)">R1</text>
<text x="155.2" y="104.6" transform="rotate(-75 155.2 104.6)">30°</text>
<text x="57.1" y="109.5" transform="rotate(-29 57.1 109.5)">R1</text>
<text x="114.7" y="109.8" transform="rotate(68 114.7 109.8)">45°</text>
<text x="44.2" y="127.5" transform="rotate(-90 44.2 127.5)">3.12</text>
<text x="104.5" y="127.2">Ø38</text>
<text x="31.1" y="136.9">metal 30-35HRc</text>
<text x="104.5" y="148.8">Ø89</text>
<text x="88.8" y="157.9">35</text>
<text x="122" y="157.9">35</text>
<text x="128.4" y="174.6" transform="rotate(60 128.4 174.6)">R8</text>
<text x="147.8" y="182.9" transform="rotate(59 147.8 182.9)">63°</text>
<text x="175.3" y="210.3" transform="rotate(-90 175.3 210.3)">8.7</text>
<text x="175.3" y="218.5" transform="rotate(-90 175.3 218.5)">8.7</text>
<text x="84.3" y="261.9">40.5</text>
<text x="122.8" y="261.9">40.5</text>
</g>
<g font-size="4.3">
<text x="153.8" y="126.5">1.0 DEEP ON FEMALE HALF</text>
<text x="154.6" y="144.3">0.05mm DEEP ON FEMALE HALF</text>
</g>
<g font-size="4.2">
<text x="33" y="142.8">Hardwelded</text>
<text x="33" y="146.6">(wholecavity)</text>
</g>
<text font-size="4.1" x="181.6" y="287.5">2019.05.04./BY</text>
<g font-size="3.9">
<text x="11" y="184.6">Mill</text>
<text x="18.8" y="184.6">highlighted area for 0.03/0.05mm</text>
</g>
<g font-size="3.8">
<text x="95.2" y="265.9">UNLESS OTH</text>
<text x="107.8" y="265.9">ERWISE SPECIFIED</text>
<text x="86.7" y="273.8">ALL DIMENSIONS IN 2 DECIMALS ±0.05mm</text>
<text x="86.7" y="279">ALL DIMENSIONS IN 1 OR NO DECIMAL ±0.05mm</text>
</g>
<g font-size="3.7">
<text x="161.8" y="272.4">CAPACITY</text>
<text x="163.4" y="277.2">SCALE</text>
<text x="179.5" y="277.7">1:1</text>
<text x="165.7" y="282">DRN</text>
<text x="199.6" y="282.6">/BY</text>
<text x="199.6" y="292.2">/BY</text>
<text x="175.3" y="295.8">Dimensions are in mm</text>
<text x="89.4" y="310.6">MATERIAL:</text>
</g>
<g font-size="3.5">
<text x="188.7" y="272.5">WEIGHT</text>
<text x="188" y="277.4">DWG.NO</text>
<text x="162.9" y="287">REVISION</text>
<text x="175.7" y="287">DATE</text>
<text x="175.7" y="282.2">DATE</text>
<text x="162.9" y="291.7">APPROVE</text>
<text x="175.7" y="291.7">DATE</text>
<text x="163" y="296.5">REMARK</text>
<text x="162.5" y="301.3">JOB NAME</text>
</g>
<g font-size="3.4">
<text x="108.8" y="46.6">+0.03</text>
<text x="110.5" y="49.6">0</text>
<text x="108.8" y="54.9">+0.03</text>
<text x="110.5" y="57.9">0</text>
<text x="192.4" y="100.6" transform="rotate(-90 192.4 100.6)">+0.03</text>
<text x="195.4" y="98.8" transform="rotate(-90 195.4 98.8)">0</text>
</g>
<g font-size="3.3">
<text x="108.4" y="28.1">-0.03</text>
<text x="109.7" y="25.3">0</text>
<text x="109.7" y="136.4">0</text>
<text x="108.4" y="139.3">-0.03</text>
</g>
<g font-size="3.2">
<text x="36.4" y="70" transform="rotate(-90 36.4 70)">0</text>
<text x="39.2" y="71.4" transform="rotate(-90 39.2 71.4)">-0.05</text>
<text x="167.7" y="74.3" transform="rotate(-90 167.7 74.3)">3</text>
<text x="170.5" y="77.3" transform="rotate(-90 170.5 77.3)">0</text>
<text x="167.7" y="78.6" transform="rotate(-90 167.7 78.6)">+0.0</text>
<text x="49.6" y="87.7" transform="rotate(-90 49.6 87.7)">+0.03</text>
<text x="52.4" y="87.7" transform="rotate(-90 52.4 87.7)">-0.01</text>
<text x="44.3" y="118.8" transform="rotate(-90 44.3 118.8)">0</text>
<text x="41.4" y="120.1" transform="rotate(-90 41.4 120.1)">+0.05</text>
</g>
<text font-size="3.1" x="114" y="310.5">Bronze+Col.</text>
<g font-size="2.5">
<text x="85.2" y="286.2">Ind</text>
<text x="145.9" y="286.5">Name</text>
<text x="154.5" y="286.5">Date</text>
</g>
<text font-size="2.4" x="110.7" y="285.7">changes</text>
</svg>
